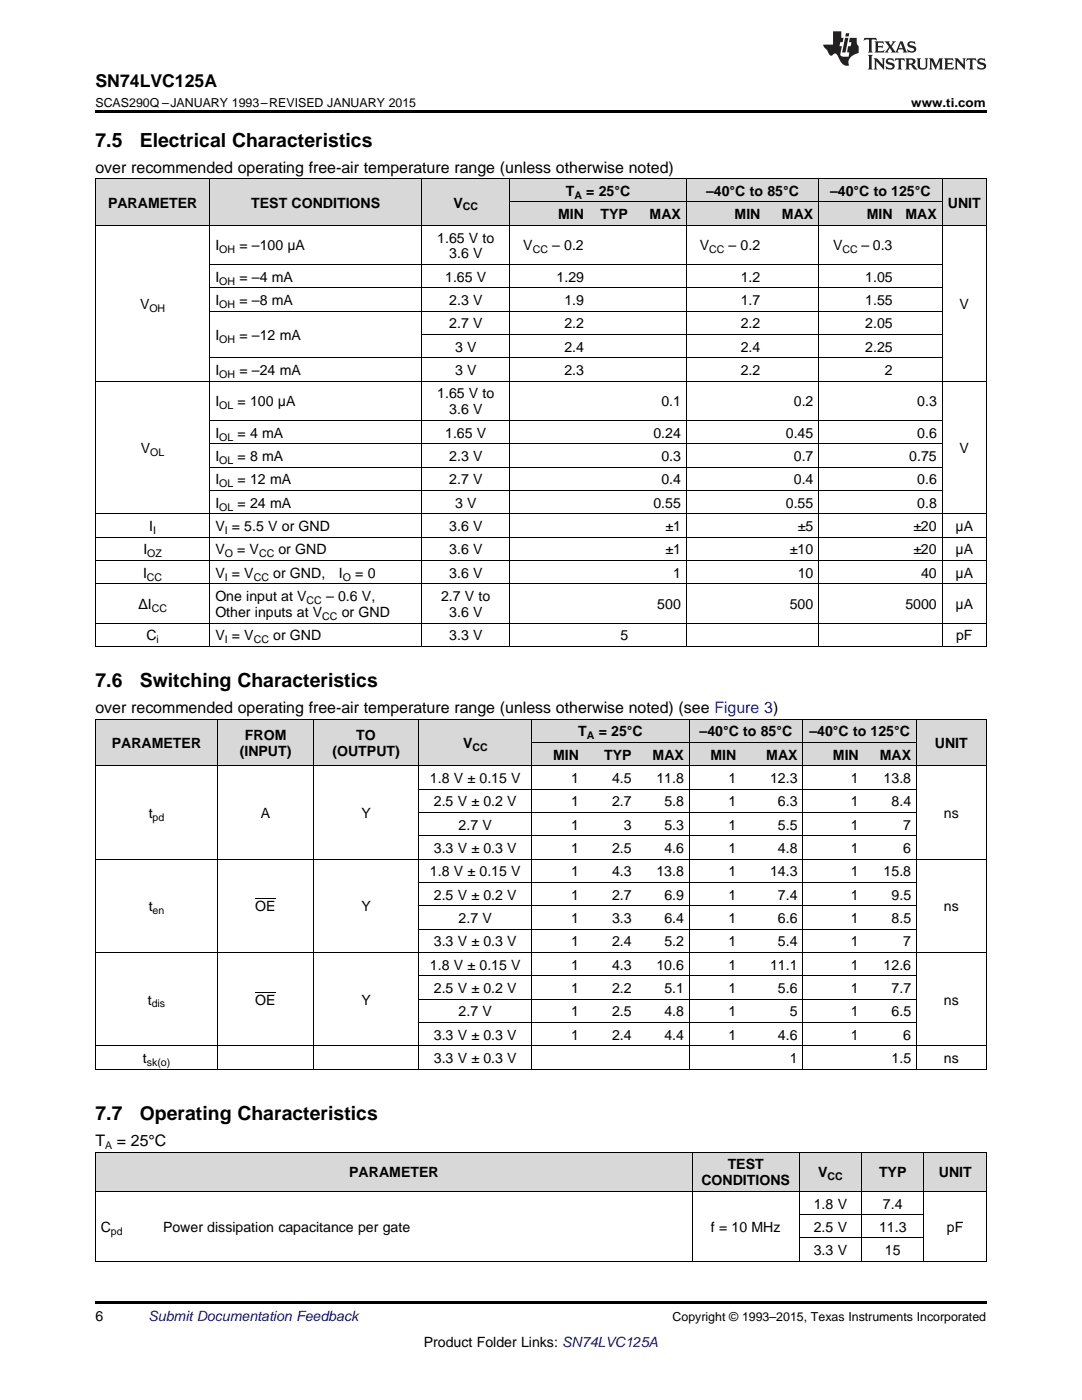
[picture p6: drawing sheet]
<svg xmlns="http://www.w3.org/2000/svg" width="216mm" height="279mm" viewBox="0 0 216 279" stroke-linecap="round" stroke-linejoin="round" font-family="sans-serif">
<g fill="#d8d8d8">
<path d="M19 230h12.5v7.8h-12.5z"/>
<path d="M31.5 230h106.6v7.8h-106.6z"/>
<path d="M138.1 230h21.4v7.8h-21.4z"/>
<path d="M159.5 230h12.4v7.8h-12.4z"/>
<path d="M171.9 230h12.5v7.8h-12.5z"/>
<path d="M184.4 230h12.4v7.8h-12.4z"/>
<path d="M19 143.5h24.4v9.4h-24.4z"/>
<path d="M43.4 143.5h19.2v9.4h-19.2z"/>
<path d="M62.6 143.5h20.9v9.4h-20.9z"/>
<path d="M83.5 143.5h22.7v9.4h-22.7z"/>
<path d="M106.2 148.2h10.5v4.7h-10.5z"/>
<path d="M116.7 148.2h10.4v4.7h-10.4z"/>
<path d="M127.1 148.2h10.4v4.7h-10.4z"/>
<path d="M137.5 148.2h10.5v4.7h-10.5z"/>
<path d="M148 148.2h12.2v4.7h-12.2z"/>
<path d="M160.2 148.2h12.2v4.7h-12.2z"/>
<path d="M172.4 148.2h10.5v4.7h-10.5z"/>
<path d="M182.9 143.5h13.9v9.4h-13.9z"/>
<path d="M106.2 143.5h10.5v4.7h-10.5z"/>
<path d="M116.7 143.5h10.4v4.7h-10.4z"/>
<path d="M127.1 143.5h10.4v4.7h-10.4z"/>
<path d="M137.5 143.5h10.5v4.7h-10.5z"/>
<path d="M148 143.5h12.2v4.7h-12.2z"/>
<path d="M160.2 143.5h12.2v4.7h-12.2z"/>
<path d="M172.4 143.5h10.5v4.7h-10.5z"/>
<path d="M19 35.7h22.9v9.3h-22.9z"/>
<path d="M41.9 35.7h24.7v9.3h-24.7z"/>
<path d="M66.6 35.7h17.6v9.3h-17.6z"/>
<path d="M84.2 35.7h17.6v9.3h-17.6z"/>
<path d="M101.8 40.4h15.8v4.6h-15.8z"/>
<path d="M117.6 40.4h8.8v4.6h-8.8z"/>
<path d="M126.4 40.4h10.6v4.6h-10.6z"/>
<path d="M137 40.4h15.8v4.6h-15.8z"/>
<path d="M152.8 40.4h10.6v4.6h-10.6z"/>
<path d="M163.4 40.4h15.8v4.6h-15.8z"/>
<path d="M179.2 40.4h8.8v4.6h-8.8z"/>
<path d="M188 35.7h8.8v9.3h-8.8z"/>
<path d="M101.8 35.7h15.8v4.7h-15.8z"/>
<path d="M117.6 35.7h8.8v4.7h-8.8z"/>
<path d="M126.4 35.7h10.6v4.7h-10.6z"/>
<path d="M137 35.7h15.8v4.7h-15.8z"/>
<path d="M152.8 35.7h10.6v4.7h-10.6z"/>
<path d="M163.4 35.7h15.8v4.7h-15.8z"/>
<path d="M179.2 35.7h8.8v4.7h-8.8z"/>
</g>
<g fill="#000">
<path d="M19 22h177.8v.5h-177.8zM19 129h.2zM66.5 129h.1zM84.1 129h.1zM101.7 129h.1zM117.5 129h.1zM126.3 129h.1zM136.9 129h.1zM152.7 129h.1zM163.3 129h.1zM179.1 129h.1zM187.9 129h.1z"/>
<path d="M196.7 129h.1zM19 213.4h.2zM62.5 213.4h.1zM83.4 213.4h.1zM106.1 213.4h.1zM116.6 213.4h.1zM127 213.4h.1zM137.4 213.4h.1zM147.9 213.4h.1zM160.1 213.4h.1zM172.3 213.4h.1zM182.8 213.4h.1z"/>
<path d="M196.7 213.4h.1zM19 259.7h177.8v.5h-177.8z"/>
</g>
<g fill="none" stroke="#000" stroke-width=".2">
<path d="M19 35.6h177.8M19.1 35.7v93.3M41.9 35.7v93.3M84.1 35.7v93.3M101.7 35.7v93.3M136.9 35.7v93.3M163.3 35.7v93.3M188 35.7v93.3M196.8 35.7v93.3M19 45h177.8M41.9 57.4h146.1M41.9 52.8h146.1"/>
<path d="M101.8 40.3h86.2M19 76.1h177.8M41.9 71.4h146.1M41.9 62.1h146.1M84.2 66.8h103.8M41.9 97.9h146.1M41.9 93.2h146.1M41.9 88.6h146.1M41.9 83.9h146.1M19 116.5h177.8M19 111.8h177.8M19 107.2h177.8"/>
<path d="M19 102.5h177.8M19 129h177.8M19 124.3h177.8M19 152.8h177.8M19 143.5h177.8M19.1 143.5v69.9M43.4 143.5v69.9M62.6 143.5v69.9M83.5 143.5v69.9M83.5 157.5h99.4M106.1 143.5v69.9M106.2 148.1h76.7"/>
<path d="M137.5 143.5v69.9M160.2 143.5v69.9M182.8 143.5v69.9M196.8 143.5v69.9M19 171.4h177.8M83.5 176.1h99.4M83.5 166.8h99.4M83.5 162.1h99.4M19 190.1h177.8M83.5 199.4h99.4M83.5 194.7h99.4M83.5 185.4h99.4"/>
<path d="M83.5 180.7h99.4M19 213.3h177.8M19 208.7h177.8M83.5 204h99.4M19 237.8h177.8M19 229.9h177.8M19.1 230v21.8M138.1 230v21.8M159.4 230v21.8M171.9 230v21.8M184.3 230v21.8M196.8 230v21.8"/>
<path d="M19 251.7h177.8M159.5 247.1h24.9M159.5 242.4h24.9"/>
</g>
<g fill="#231f20">
<path d="M172.5 7.6l-.1 .5 .4-.2h.6v.1v2.1l-.2 .4h.9l-.2-.4v-2.1l.1-.1h.5l.5 .2-.2-.5zM174.5 8.3l.2 .3v1.5l-.2 .4h1.8l.2-.6a1.04 1.04 0 0 1-1.3 .2v-.7h.6l.3 .2v-.6l-.3 .2h-.6v-.6l.8-.1 .4 .3-.2-.5zM176.5 8.3l.9 1.1-.9 1.1h.8l-.2-.2 .4-.7 .5 .7-.2 .2h1.5l-.2-.2 .2-.4h.9l.1 .4-.2 .2h1l-.3-.3-.7-1.9h-.5l-.9 2-.8-1 .9-1h-.8l.1 .3-.4 .5-.3-.6 .1-.2zM179.7 8.6l.4 1h-.7zM181.3 8.4a.63 .63 0 0 0-.2 .7 .63 .63 0 0 0 .6 .4l.6 .2 .1 .2a.75 .75 0 0 1-.7 .4 .75 .75 0 0 1-.6-.5l.1 .7 .1-.1a1.11 1.11 0 0 0 1.5-.6 1.13 1.13 0 0 0-1.2-.8l-.1-.4a1.04 1.04 0 0 1 1.2 .2l-.2-.5-.2 .1-.4-.2zM173.2 10.9l.2 .4v2.2l-.2 .4h1l-.3-.4v-2.2l.3-.4zM174.3 11.6l.3 .4v1.5l-.3 .4h.8l-.2-.4v-1.3l1.5 1.7v-1.9l.2-.4h-.7l.2 .4v.9l-1.1-1.3zM177 11.8a.62 .62 0 0 0-.2 .7 .62 .62 0 0 0 .6 .4l.6 .1 .1 .3a.76 .76 0 0 1-.7 .3 .76 .76 0 0 1-.7-.4l.2 .7 .1-.1a1.11 1.11 0 0 0 1.5-.6 1.13 1.13 0 0 0-1.2-.8l-.1-.4a1.04 1.04 0 0 1 1.2 .2l-.2-.6-.2 .1-.5-.1zM178.7 11.6l-.2 .6a.61 .61 0 0 1 .8-.3v1.6l-.2 .4h.9l-.2-.4v-1.6a.63 .63 0 0 1 .7 .3l-.1-.6zM180.6 11.6l.3 .4v1.5l-.3 .4h1l-.2-.2-.1-.8 .6 .2a.76 .76 0 0 0 1.2 .7l-1-1a.58 .58 0 0 0 .6-.5 .58 .58 0 0 0-.5-.6zM181.4 11.9h.1a.45 .45 0 0 1 .5 .1 .45 .45 0 0 1 .1 .5l-.8 .2zM182.9 11.6l.2 .2a2.17 2.17 0 0 0 .3 1.9 .99 .99 0 0 0 1.6-.6v-1.1l.2-.4h-.7l.2 .2a1.92 1.92 0 0 1-.2 1.8 .6 .6 0 0 1-.9-.5v-1.1l.2-.4zM185.4 11.6l.2 .4v1.5l-.2 .4h.7l-.2-.4v-1.4l.8 1.8 .8-1.8v1.4l-.2 .4h.9l-.2-.4v-1.5l.2-.4h-.8l-.6 1.5-.6-1.5zM188.4 11.6l.2 .4v1.5l-.2 .4h1.8l.1-.6a1.04 1.04 0 0 1-1.2 .1v-.6h.5l.4 .2v-.6l-.4 .2h-.5v-.7h.8l.3 .3-.1-.6zM190.5 11.6l.2 .4v1.5l-.2 .4h.7l-.2-.4v-1.3l1.5 1.7v-1.9l.2-.4h-.7l.2 .4v.9l-1.1-1.3zM192.9 11.6l-.1 .6a.61 .61 0 0 1 .7-.3l.1 1.6-.3 .4h1l-.3-.4 .1-1.6a.63 .63 0 0 1 .7 .3l-.1-.6zM195.2 11.8a.62 .62 0 0 0-.2 .7 .62 .62 0 0 0 .6 .4l.6 .1 .1 .3a.76 .76 0 0 1-.7 .3 .76 .76 0 0 1-.6-.4l.1 .7 .1-.1a1.11 1.11 0 0 0 1.6-.6 1.13 1.13 0 0 0-1.3-.8l-.1-.4a1.04 1.04 0 0 1 1.2 .2l-.1-.6-.2 .1-.5-.1z"/>
<path d="M166.2 6.3v2.6h-1.9v.4l.8 .9a.91 .91 0 0 0 1 .8 .56 .56 0 0 1 .5-.3 .56 .56 0 0 1 .5 .3l.4 .8a1.53 1.53 0 0 0 1.9 1.2 1.54 1.54 0 0 1 1-2.1l.9-.3v-1.4a1.52 1.52 0 0 1-.4-1.6h-1.3l-.2 .8h.5l-.2 .8h-.5l-.1 1v.2l.4 .1-.2 .8a1.93 1.93 0 0 1-1.6-.3l.3-1.8h-.5l.2-.8h.4l.2-.8h-.4v-1.3zM168.6 7.6l-.6 2.9h.7l.6-2.9zM168.8 6.6l-.1 .7h.6l.2-.7z"/>
</g>
<path d="M50.9 179.4h4.1M50.9 198h4.1" fill="none" stroke="#000" stroke-width=".2"/>
<g font-size="3.9">
<text x="19" y="29.3">7.5</text>
<text x="27.9" y="29.3">Electrical Characteristics</text>
<text x="19" y="137.1">7.6</text>
<text x="27.9" y="137.1">Switching Characteristics</text>
<text x="19" y="223.6">7.7</text>
<text x="27.9" y="223.6">Operating Characteristics</text>
</g>
<text font-size="3.5" x="19" y="17.3">SN74LVC125A</text>
<g font-size="3.2">
<text x="19" y="34.4">over recommended operating free-air temperature range (unless otherwise noted)</text>
<text x="19" y="142.3">over recommended operating free-air temperature range (unless otherwise noted) (see Figure 3)</text>
<text x="19" y="228.7">T</text>
<text x="23.3" y="228.7">= 25°C</text>
</g>
<g font-size="2.8">
<text x="21.6" y="41.4">PARAMETER</text>
<text x="50.1" y="41.4">TEST CONDITIONS</text>
<text x="90.5" y="41.4">V</text>
<text x="112.9" y="39.1">T</text>
<text x="117" y="39.1">= 25°C</text>
<text x="140.9" y="39.1">–40°C to</text>
<text x="153.1" y="39.1">85°C</text>
<text x="165.6" y="39.1">–40°C to 125°C</text>
<text x="189.1" y="41.4">UNIT</text>
<text x="111.4" y="43.7">MIN</text>
<text x="119.8" y="43.7">TYP</text>
<text x="129.6" y="43.7">MAX</text>
<text x="146.6" y="43.7">MIN</text>
<text x="156" y="43.7">MAX</text>
<text x="173" y="43.7">MIN</text>
<text x="180.7" y="43.7">MAX</text>
<text x="43" y="50">I</text>
<text x="47.8" y="50">= –100 μA</text>
<text x="87.2" y="48.4">1.65 V to</text>
<text x="89.6" y="51.6">3.6 V</text>
<text x="104.4" y="50">V</text>
<text x="110.2" y="50">– 0.2</text>
<text x="139.6" y="50">V</text>
<text x="145.4" y="50">– 0.2</text>
<text x="166.2" y="50">V</text>
<text x="171.9" y="50">– 0.3</text>
<text x="43" y="56.2">I</text>
<text x="47.8" y="56.2">= –4 mA</text>
<text x="88.8" y="56.2">1.65 V</text>
<text x="111.1" y="56.2">1.29</text>
<text x="147.8" y="56.2">1.2</text>
<text x="172.6" y="56.2">1.05</text>
<text x="27.9" y="61.6">V</text>
<text x="43" y="60.9">I</text>
<text x="47.8" y="60.9">= –8 mA</text>
<text x="89.6" y="60.9">2.3 V</text>
<text x="89.6" y="65.5">2.7 V</text>
<text x="112.6" y="60.9">1.9</text>
<text x="112.6" y="65.5">2.2</text>
<text x="147.8" y="60.9">1.7</text>
<text x="147.8" y="65.5">2.2</text>
<text x="172.6" y="60.9">1.55</text>
<text x="172.6" y="65.5">2.05</text>
<text x="191.5" y="61.6">V</text>
<text x="43" y="67.9">I</text>
<text x="47.8" y="67.9">= –12 mA</text>
<text x="90.8" y="70.2">3 V</text>
<text x="112.6" y="70.2">2.4</text>
<text x="147.8" y="70.2">2.4</text>
<text x="172.6" y="70.2">2.25</text>
<text x="43" y="74.9">I</text>
<text x="47.8" y="74.9">= –24 mA</text>
<text x="90.8" y="74.9">3 V</text>
<text x="112.6" y="74.9">2.3</text>
<text x="147.8" y="74.9">2.2</text>
<text x="176.6" y="74.9">2</text>
<text x="43" y="81.1">I</text>
<text x="47.4" y="81.1">= 100 μA</text>
<text x="87.2" y="79.5">1.65 V to</text>
<text x="89.6" y="82.7">3.6 V</text>
<text x="132" y="81.1">0.1</text>
<text x="158.4" y="81.1">0.2</text>
<text x="183" y="81.1">0.3</text>
<text x="43" y="87.3">I</text>
<text x="47.4" y="87.3">= 4 mA</text>
<text x="88.8" y="87.3">1.65 V</text>
<text x="130.4" y="87.3">0.24</text>
<text x="156.8" y="87.3">0.45</text>
<text x="183" y="87.3">0.6</text>
<text x="28.1" y="90.4">V</text>
<text x="43" y="92">I</text>
<text x="47.4" y="92">= 8 mA</text>
<text x="89.6" y="92">2.3 V</text>
<text x="132" y="92">0.3</text>
<text x="158.4" y="92">0.7</text>
<text x="181.4" y="92">0.75</text>
<text x="191.5" y="90.4">V</text>
<text x="43" y="96.7">I</text>
<text x="43" y="101.3">I</text>
<text x="47.4" y="96.7">= 12 mA</text>
<text x="47.4" y="101.3">= 24 mA</text>
<text x="89.6" y="96.7">2.7 V</text>
<text x="90.8" y="101.3">3 V</text>
<text x="130.4" y="101.3">0.55</text>
<text x="132" y="96.7">0.4</text>
<text x="156.8" y="101.3">0.55</text>
<text x="158.4" y="96.7">0.4</text>
<text x="183" y="96.7">0.6</text>
<text x="183" y="101.3">0.8</text>
<text x="29.8" y="106">I</text>
<text x="43" y="106">V = 5.5 V or GND</text>
<text x="89.6" y="106">3.6 V</text>
<text x="132.8" y="106">±1</text>
<text x="159.2" y="106">±5</text>
<text x="182.2" y="106">±20</text>
<text x="190.7" y="106">μA</text>
<text x="28.6" y="110.6">I</text>
<text x="43" y="110.6">V</text>
<text x="47.3" y="110.6">= V</text>
<text x="55.6" y="110.6">or GND</text>
<text x="89.6" y="110.6">3.6 V</text>
<text x="132.8" y="110.6">±1</text>
<text x="157.6" y="110.6">±10</text>
<text x="182.2" y="110.6">±20</text>
<text x="190.7" y="110.6">μA</text>
<text x="28.5" y="115.3">I</text>
<text x="43" y="115.3">V = V</text>
<text x="43" y="119.9">One input at V</text>
<text x="54.5" y="115.3">or GND,</text>
<text x="65.1" y="119.9">– 0.6 V,</text>
<text x="67.6" y="115.3">I</text>
<text x="70.9" y="115.3">= 0</text>
<text x="88" y="119.9">2.7 V to</text>
<text x="89.6" y="115.3">3.6 V</text>
<text x="134.3" y="115.3">1</text>
<text x="159.2" y="115.3">10</text>
<text x="183.8" y="115.3">40</text>
<text x="190.7" y="115.3">μA</text>
<text x="27.6" y="121.5">ΔI</text>
<text x="43" y="123.1">Other inputs at V</text>
<text x="68.2" y="123.1">or GND</text>
<text x="89.6" y="123.1">3.6 V</text>
<text x="131.2" y="121.5">500</text>
<text x="157.6" y="121.5">500</text>
<text x="180.7" y="121.5">5000</text>
<text x="190.7" y="121.5">μA</text>
<text x="29.2" y="127.8">C</text>
<text x="43" y="127.8">V = V</text>
<text x="54.5" y="127.8">or GND</text>
<text x="89.6" y="127.8">3.3 V</text>
<text x="123.8" y="127.8">5</text>
<text x="190.8" y="127.8">pF</text>
<text x="22.3" y="149.3">PARAMETER</text>
<text x="48.9" y="147.7">FROM</text>
<text x="71.1" y="147.7">TO</text>
<text x="92.4" y="149.3">V</text>
<text x="115.4" y="146.9">T</text>
<text x="119.5" y="146.9">= 25°C</text>
<text x="139.6" y="146.9">–40°C</text>
<text x="148.3" y="146.9">to 85°C</text>
<text x="161.5" y="146.9">–40°C to</text>
<text x="173.7" y="146.9">125°C</text>
<text x="186.5" y="149.3">UNIT</text>
<text x="47.8" y="150.8">(INPUT)</text>
<text x="66.3" y="150.8">(OUTPUT)</text>
<text x="110.4" y="151.6">MIN</text>
<text x="120.5" y="151.6">TYP</text>
<text x="130.2" y="151.6">MAX</text>
<text x="141.7" y="151.6">MIN</text>
<text x="152.9" y="151.6">MAX</text>
<text x="166.2" y="151.6">MIN</text>
<text x="175.5" y="151.6">MAX</text>
<text x="85.8" y="156.2">1.8 V ± 0.15 V</text>
<text x="86.6" y="160.9">2.5 V ± 0.2 V</text>
<text x="114" y="156.2">1</text>
<text x="114" y="160.9">1</text>
<text x="122.1" y="156.2">4.5</text>
<text x="122.1" y="160.9">2.7</text>
<text x="131" y="156.2">11.8</text>
<text x="132.6" y="160.9">5.8</text>
<text x="145.3" y="156.2">1</text>
<text x="145.3" y="160.9">1</text>
<text x="153.7" y="156.2">12.3</text>
<text x="155.2" y="160.9">6.3</text>
<text x="169.8" y="156.2">1</text>
<text x="169.8" y="160.9">1</text>
<text x="176.3" y="156.2">13.8</text>
<text x="177.9" y="160.9">8.4</text>
<text x="29.7" y="163.2">t</text>
<text x="52.1" y="163.2">A</text>
<text x="72.1" y="163.2">Y</text>
<text x="91.5" y="165.6">2.7 V</text>
<text x="114" y="165.6">1</text>
<text x="124.5" y="165.6">3</text>
<text x="132.6" y="165.6">5.3</text>
<text x="145.3" y="165.6">1</text>
<text x="155.2" y="165.6">5.5</text>
<text x="169.8" y="165.6">1</text>
<text x="180.2" y="165.6">7</text>
<text x="188.3" y="163.2">ns</text>
<text x="86.6" y="170.2">3.3 V ± 0.3 V</text>
<text x="114" y="170.2">1</text>
<text x="122.1" y="170.2">2.5</text>
<text x="132.6" y="170.2">4.6</text>
<text x="145.3" y="170.2">1</text>
<text x="155.2" y="170.2">4.8</text>
<text x="169.8" y="170.2">1</text>
<text x="180.2" y="170.2">6</text>
<text x="85.8" y="174.9">1.8 V ± 0.15 V</text>
<text x="86.6" y="179.5">2.5 V ± 0.2 V</text>
<text x="114" y="174.9">1</text>
<text x="114" y="179.5">1</text>
<text x="122.1" y="174.9">4.3</text>
<text x="122.1" y="179.5">2.7</text>
<text x="131" y="174.9">13.8</text>
<text x="132.6" y="179.5">6.9</text>
<text x="145.3" y="174.9">1</text>
<text x="145.3" y="179.5">1</text>
<text x="153.7" y="174.9">14.3</text>
<text x="155.2" y="179.5">7.4</text>
<text x="169.8" y="174.9">1</text>
<text x="169.8" y="179.5">1</text>
<text x="176.3" y="174.9">15.8</text>
<text x="177.9" y="179.5">9.5</text>
<text x="29.7" y="181.9">t</text>
<text x="50.9" y="181.9">OE</text>
<text x="72.1" y="181.9">Y</text>
<text x="91.5" y="184.2">2.7 V</text>
<text x="114" y="184.2">1</text>
<text x="122.1" y="184.2">3.3</text>
<text x="132.6" y="184.2">6.4</text>
<text x="145.3" y="184.2">1</text>
<text x="155.2" y="184.2">6.6</text>
<text x="169.8" y="184.2">1</text>
<text x="177.9" y="184.2">8.5</text>
<text x="188.3" y="181.9">ns</text>
<text x="86.6" y="188.8">3.3 V ± 0.3 V</text>
<text x="114" y="188.8">1</text>
<text x="122.1" y="188.8">2.4</text>
<text x="132.6" y="188.8">5.2</text>
<text x="145.3" y="188.8">1</text>
<text x="155.2" y="188.8">5.4</text>
<text x="169.8" y="188.8">1</text>
<text x="180.2" y="188.8">7</text>
<text x="85.8" y="193.5">1.8 V ± 0.15 V</text>
<text x="114" y="193.5">1</text>
<text x="122.1" y="193.5">4.3</text>
<text x="131" y="193.5">10.6</text>
<text x="145.3" y="193.5">1</text>
<text x="153.7" y="193.5">11.1</text>
<text x="169.8" y="193.5">1</text>
<text x="176.3" y="193.5">12.6</text>
<text x="29.5" y="200.5">t</text>
<text x="50.9" y="200.5">OE</text>
<text x="72.1" y="200.5">Y</text>
<text x="86.6" y="198.2">2.5 V ± 0.2 V</text>
<text x="91.5" y="202.8">2.7 V</text>
<text x="114" y="198.2">1</text>
<text x="114" y="202.8">1</text>
<text x="122.1" y="198.2">2.2</text>
<text x="122.1" y="202.8">2.5</text>
<text x="132.6" y="198.2">5.1</text>
<text x="132.6" y="202.8">4.8</text>
<text x="145.3" y="198.2">1</text>
<text x="145.3" y="202.8">1</text>
<text x="155.2" y="198.2">5.6</text>
<text x="157.6" y="202.8">5</text>
<text x="169.8" y="198.2">1</text>
<text x="169.8" y="202.8">1</text>
<text x="177.9" y="198.2">7.7</text>
<text x="177.9" y="202.8">6.5</text>
<text x="188.3" y="200.5">ns</text>
<text x="86.6" y="207.5">3.3 V ± 0.3 V</text>
<text x="114" y="207.5">1</text>
<text x="122.1" y="207.5">2.4</text>
<text x="132.6" y="207.5">4.4</text>
<text x="145.3" y="207.5">1</text>
<text x="155.2" y="207.5">4.6</text>
<text x="169.8" y="207.5">1</text>
<text x="180.2" y="207.5">6</text>
<text x="28.5" y="212.1">t</text>
<text x="86.6" y="212.1">3.3 V ± 0.3 V</text>
<text x="157.6" y="212.1">1</text>
<text x="177.9" y="212.1">1.5</text>
<text x="188.3" y="212.1">ns</text>
<text x="145.2" y="233.4">TEST</text>
<text x="69.7" y="234.9">PARAMETER</text>
<text x="139.9" y="236.5">CONDITIONS</text>
<text x="163.2" y="234.9">V</text>
<text x="175.4" y="234.9">TYP</text>
<text x="187.3" y="234.9">UNIT</text>
<text x="20.1" y="245.9">C</text>
<text x="32.5" y="245.9">Power dissipation capacitance per gate</text>
<text x="141.9" y="245.9">f = 10 MHz</text>
<text x="162.4" y="241.2">1.8 V</text>
<text x="162.4" y="245.9">2.5 V</text>
<text x="175.4" y="245.9">11.3</text>
<text x="176.2" y="241.2">7.4</text>
<text x="188.9" y="245.9">pF</text>
<text x="162.4" y="250.5">3.3 V</text>
<text x="176.6" y="250.5">15</text>
<text x="19" y="263.6">6</text>
<text x="84.6" y="268.9">Product Folder Links: SN74LVC125A</text>
</g>
<text font-size="2.8" fill="#0000c8" x="29.6" y="263.6">Submit Documentation Feedback</text>
<g font-size="2.5">
<text x="19" y="21.4">SCAS290Q –JANUARY 1993–REVISED JANUARY 2015</text>
<text x="181.8" y="21.4">www.ti.com</text>
<text x="134.2" y="263.6">Copyright © 1993–2015, Texas Instruments Incorporated</text>
</g>
<g font-size="2.1">
<text x="92.4" y="42">CC</text>
<text x="114.6" y="39.7">A</text>
<text x="43.7" y="50.6">OH</text>
<text x="106.3" y="50.6">CC</text>
<text x="141.5" y="50.6">CC</text>
<text x="168.1" y="50.6">CC</text>
<text x="43.7" y="56.8">OH</text>
<text x="29.8" y="62.2">OH</text>
<text x="43.7" y="61.5">OH</text>
<text x="43.7" y="68.4">OH</text>
<text x="43.7" y="75.4">OH</text>
<text x="43.7" y="81.7">OL</text>
<text x="43.7" y="87.9">OL</text>
<text x="30" y="91">OL</text>
<text x="43.7" y="92.6">OL</text>
<text x="43.7" y="97.2">OL</text>
<text x="43.7" y="101.9">OL</text>
<text x="30.6" y="106.5">I</text>
<text x="44.8" y="106.5">I</text>
<text x="29.4" y="111.2">OZ</text>
<text x="44.8" y="111.2">O</text>
<text x="51.7" y="111.2">CC</text>
<text x="29.3" y="115.9">CC</text>
<text x="44.8" y="115.9">I</text>
<text x="50.6" y="115.9">CC</text>
<text x="68.4" y="115.9">O</text>
<text x="30.3" y="122.1">CC</text>
<text x="61.2" y="120.5">CC</text>
<text x="64.3" y="123.7">CC</text>
<text x="31.2" y="128.3">i</text>
<text x="44.8" y="128.3">I</text>
<text x="50.6" y="128.3">CC</text>
<text x="94.3" y="149.8">CC</text>
<text x="117.1" y="147.5">A</text>
<text x="30.4" y="163.8">pd</text>
<text x="30.4" y="182.4">en</text>
<text x="30.3" y="201">dis</text>
<text x="29.3" y="212.7">sk(o)</text>
<text x="21" y="229.3">A</text>
<text x="165.1" y="235.5">CC</text>
<text x="22.1" y="246.4">pd</text>
</g>
</svg>
